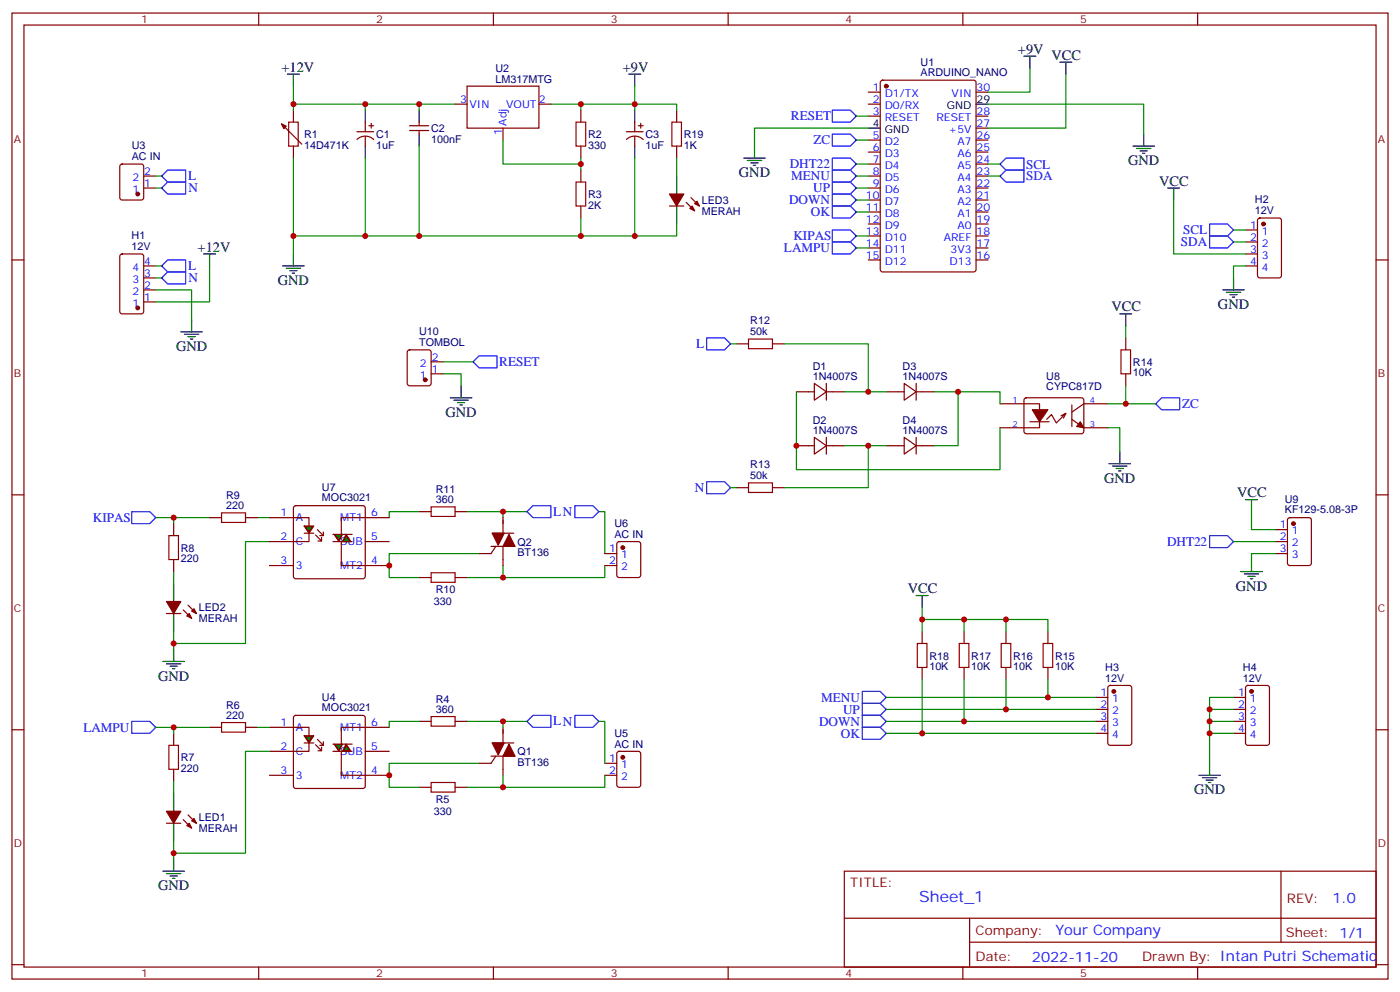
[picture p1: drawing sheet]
<svg xmlns="http://www.w3.org/2000/svg" width="412mm" height="292mm" viewBox="0 0 412 292" stroke-linecap="round" stroke-linejoin="round" font-family="sans-serif">
<g fill="none" stroke="#870000" stroke-width=".35">
<path d="M3.5 3.8h405.4v284.4h-405.4zM7.1 7.4h398.2v277.3h-398.2zM76.2 3.8v3.6M145.3 3.8v3.6M214.5 3.8v3.6M283.6 3.8v3.6M352.8 3.8v3.6M83.6 37.1l5.3 5.3M86.4 32.4v3.5M105.1 38.8h5M107.6 35.9v2.9M108.7 37h1.4"/>
<path d="M109.4 36.3v1.4M120.6 37h5.7M120.6 38.4h5.7M123.5 35.9v1.1M123.5 38.4v1.1M134.1 30.7h3.5M137.6 25.4h21.1v12.3h-21.1zM148.2 37.7v3.5M158.7 30.7h3.6M171.1 32.4v3.5M184.5 38.8h4.9M187 35.9v2.9"/>
<path d="M188 37h1.4M188.7 36.3v1.4M199.3 32.4v3.5M255.8 27.1h3.5M255.8 30.7h3.5M255.8 34.2h3.5M259.5 23.8l.5-.2h26.8l.7 .4v55.3l-.4 .7h-27.1l-.7-.4v-55.3zM287.5 27.1h3.5M287.5 34.2h3.5M287.5 37.7h3.5M35.5 48.5l.5-.2h5.6l.7 .4v9.5l-.4 .6-5.9 .1-.7-.5v-9.4zM42.3 51.8h3.6"/>
<path d="M42.3 55.4h3.6M86.4 43v3.5M105.2 41a3.5 3.5 0 0 1 4.9 .1M107.6 40.2v2.8M171.1 43v3.5M171.1 50.1v3.5M184.5 41a3.5 3.5 0 0 1 5 .1M187 40.2v2.8M199.3 43v3.5M202.1 59.6l2.5 2.5M203.6 58.2l2.4 2.4M255.8 41.2h3.5"/>
<path d="M255.8 44.8h3.5M255.8 48.3h3.5M255.8 51.8h3.5M255.8 55.4h3.5M255.8 58.9h3.5M287.5 41.2h3.5M287.5 44.8h3.5M287.5 48.3h3.5M287.5 51.8h3.5M287.5 55.4h3.5M287.5 58.9h3.5M3.5 76.5h3.6"/>
<path d="M35.5 75l.5-.2h5.6l.7 .4v16.5l-.4 .6-5.9 .1-.7-.5v-16.4zM42.3 78.3h3.6M171.1 60.6v3.6M197.2 60.6h4.2M255.8 76.5h3.5M255.8 62.4h3.5M255.8 65.9h3.5M255.8 69.5h3.5M255.8 73h3.5M287.5 76.5h3.5M287.5 62.4h3.5M287.5 65.9h3.5"/>
<path d="M287.5 69.5h3.5M287.5 73h3.5M366.9 78.3h3.5M366.9 67.7h3.5M366.9 71.2h3.5M366.9 74.8h3.5M370.7 64.4l.4-.2h5.7l.6 .4 .1 16.5-.5 .7h-5.9l-.6-.5-.1-16.4zM405.3 76.5h3.6M42.3 88.9h3.6M42.3 85.3h3.6M42.3 81.8h3.6M331.6 99.4v3.6"/>
<path d="M120.2 103.2l.4-.2h5.7l.6 .4 .1 9.5-.5 .6-5.9 .1-.6-.5-.1-9.4zM127 110h3.5M127 106.5h3.5M217 101.2h3.5M227.5 101.2h3.6M234.6 115.3h5.3M239.9 112.9l3.5 2.4-3.5 2.5zM243.4 115.3h5.3M243.4 112.9v4.9M261.1 115.3h5.2M266.3 112.9l3.6 2.4-3.6 2.5zM269.9 115.3h5.3"/>
<path d="M269.9 112.9v4.9M294.6 118.9h11.6v7h-11.6M301.9 117.3l.4-.2h16.5l.5 .7-.1 9.4-.6 .5-16.5-.1-.5-.6v-9.2zM315.7 119.2v6.4M326.3 118.9h-7l-3.6 2.4M331.6 110v3.6M234.6 131.2h5.3M239.9 128.7l3.5 2.5-3.5 2.5zM243.4 128.7v5M243.4 131.2h5.3M261.1 131.2h5.2M266.3 128.7l3.6 2.5-3.6 2.5z"/>
<path d="M269.9 131.2h5.3M269.9 128.7v5M303.4 124.1h5.6M312.6 122.4l1.4-.7-2.9 2.8-1.4-2.5-1.4 1.4M314 121.7l-.7 1.4M315.7 123.4l3.6 2.5h7M3.5 145.7h3.6M51.2 154.1v3.6M61.7 152.4h3.6M72.3 152.4h3.5M79.4 152.4h11.6v7h-11.6M86.7 149l.4-.2h19.8l.5 .2 .2 .5v20.2l-.2 .4-.5 .3h-19.8l-.5-.3-.2-.4v-20.2z"/>
<path d="M89.6 157h2.8M93 157.5l1.7 1.7h-1M93.5 155.9l1.7 1.8h-1M94.7 158.2v1M95.2 156.6v1.1M98.1 159.4h5.6M98.1 157.3h5.6M100.5 159.4v7.1h14.2M107.6 159.4h7.1M114.7 152.4h-14.2v4.9M123.5 150.6h3.5M134.1 150.6h3.5"/>
<path d="M145 157h6.3M148.2 152.4v4.6M181.9 159.6l.5-.2h5.6l.7 .5v9.4l-.4 .6-5.9 .1-.7-.5v-9.4zM217 143.5h3.5M227.5 143.5h3.6M375.7 159.4h3.5M375.7 155.9h3.5M379.5 152.6l.4-.2h5.7l.6 .4 .1 13-.5 .6-5.9 .1-.6-.5-.1-12.9zM405.3 145.7h3.6M51.2 164.7v3.5M54 179.5l2.4 2.5M55.4 178.1l2.5 2.5"/>
<path d="M79.4 166.5h7M123.5 170h3.5M134.1 170h3.5M144.6 160.8h7.1M146 160.8l-1.4 2.1h-3.5M148.2 160.8v5.7M178.2 162.9h3.5M178.2 166.5h3.5M375.7 162.9h3.5M49 180.6h4.3M271.6 185.9v3.5M271.6 196.5v3.5"/>
<path d="M284 185.9v3.5M284 196.5v3.5M296.3 185.9v3.5M296.3 196.5v3.5M308.7 185.9v3.5M308.7 196.5v3.5M3.5 214.8h3.6M51.2 215.9v3.5M61.7 214.1h3.6M72.3 214.1h3.5M79.4 214.1h11.6v7.1h-11.6M86.7 210.8l.4-.2h19.8l.5 .2 .2 .5v20.1l-.2 .5-.5 .2h-19.8l-.5-.2-.2-.5v-20.1z"/>
<path d="M89.6 218.7h2.8M93 219.2l1.7 1.8h-1M93.5 217.6l1.7 1.8h-1M94.7 219.9v1.1M95.2 218.3v1.1M98.1 219h5.6M114.7 214.1h-14.2v4.9M123.5 212.3h3.5M134.1 212.3h3.5M145 218.7h6.3M148.2 214.1v4.6M322.8 212.3h3.5"/>
<path d="M322.8 205.3h3.5M322.8 208.8h3.5M322.8 215.9h3.5M326.6 202l.4-.2h5.7l.6 .4 .1 16.5-.5 .6-5.9 .1-.6-.5-.1-16.4zM363.4 212.3h3.5M363.4 205.3h3.5M363.4 208.8h3.5M363.4 215.9h3.5M367.1 202l.5-.2h5.6l.7 .4v16.5l-.4 .6-5.9 .1-.7-.5v-16.4zM405.3 214.8h3.6M51.2 226.4v3.6M55.4 239.9l2.5 2.4"/>
<path d="M79.4 228.2h7M98.1 221.2h5.6M100.5 221.2v7h14.2M107.6 221.2h7.1M123.5 231.7h3.5M134.1 231.7h3.5M144.6 222.6h7.1M146 222.6l-1.4 2.1h-3.5M148.2 222.6v5.6M178.2 224.7h3.5M178.2 228.2h3.5M181.9 221.4l.5-.2h5.6l.7 .4v9.4l-.4 .7h-5.9l-.7-.4v-9.4z"/>
<path d="M49 242.3h4.3M54 241.3l2.4 2.4M248.7 256.4h156.6v28.3h-156.6zM377.3 256.5v20.8M248.7 270.3h156.5M285.6 277.3h119.6M285.6 270.3v14.1M3.5 284h3.6M76.2 284.7v3.5M145.3 284.7v3.5M214.5 284.7v3.5M283.6 284.7v3.5"/>
<path d="M352.8 284.7v3.5M405.3 284h3.6"/>
</g>
<g fill="#870000" stroke="#870000" stroke-width=".35">
<path d="M82.9 36.4l1.4 .7-.7 .8z"/>
<path d="M149.9 219l1.8 3.6h-3.5z"/>
<path d="M145 218.7h3.5l-1.7 3.5z"/>
<path d="M149.9 157.3l1.8 3.5h-3.5z"/>
<path d="M145 157h3.5l-1.7 3.5z"/>
<path d="M318.2 124.1l1.1 1.8-2.2-.3z"/>
<path d="M304.1 120.6h4.6l-2.5 3.5z"/>
<path d="M49 177.1h4.3l-2.1 3.5z"/>
<path d="M55.7 180.6l.7 1.4-1.4-.7z"/>
<path d="M56.4 179.9l.7-.7 .8 1.4z"/>
<path d="M49 238.8h4.3l-2.1 3.5z"/>
<path d="M55 243l.7-.7 .7 1.4z"/>
<path d="M56.4 241.6l.7-.7 .8 1.4z"/>
<path d="M197.2 57.1h4.2l-2.1 3.5z"/>
<path d="M203.2 61.3l.7-.7 .7 1.5z"/>
<path d="M204.6 59.9l.7-.7 .7 1.4z"/>
<circle cx="261.1" cy="25.4" r=".53"/>
<circle cx="40.6" cy="57.1" r=".53"/>
<circle cx="40.6" cy="90.6" r=".53"/>
<circle cx="183.4" cy="222.9" r=".53"/>
<circle cx="183.4" cy="161.2" r=".53"/>
<circle cx="372.2" cy="65.9" r=".53"/>
<circle cx="381" cy="154.1" r=".53"/>
<circle cx="328.1" cy="203.5" r=".53"/>
<circle cx="368.7" cy="203.5" r=".53"/>
<circle cx="125.2" cy="111.8" r=".53"/>
</g>
<g fill="none" stroke="#000" stroke-width=".35">
<path d="M301.6 16.5h3.6M303.4 16.5v3.6M312.2 18.3h3.5M314 18.3v3.5M84.7 21.8h3.5M86.4 21.8v3.6M107.6 32.4v3.5M123.5 32.4v3.5M123.5 39.5v3.5M185.2 21.8h3.5M187 21.8v3.6M187 32.4v3.5"/>
<path d="M255.8 37.7h3.5M287.5 30.7h3.5M336.9 39.5v3.5M107.6 43v3.5M187 43v3.5M199.3 51.8v5.3M219.1 46.5h6.3M220.1 47.2h4.3M221.2 47.9h2.1M221.9 48.6h.7M222.2 43v3.5M333.7 43h6.4"/>
<path d="M334.8 43.7h4.2M335.8 44.4h2.2M336.5 45.1h.8M344 55.4h3.5M345.7 55.4v3.5M60 74.8h3.5M61.7 74.8v3.5M83.3 78.3h6.3M84.3 79h4.2M85.4 79.7h2.1M86.4 74.8v3.5M199.3 60.6v5.3"/>
<path d="M53.3 97.7h6.3M54.3 98.4h4.3M55.4 99.1h2.1M56.1 99.8h.7M56.4 94.2v3.5M86.1 80.4h.7M329.8 92.4h3.6M331.6 92.4v3.5M360.2 85.3h6.3M361.2 86h4.3M362.3 86.7h2.1M363 87.5h.7"/>
<path d="M363.4 81.8v3.5M132.6 117.1h6.4M133.7 117.8h4.2M134.8 118.5h2.1M135.5 119.2h.7M135.8 113.6v3.5M326.7 136.5h6.3M327.7 137.2h4.3M328.8 137.9h2.1M329.5 138.6h.7M329.8 133v3.5M366.9 147.1h3.5"/>
<path d="M368.7 147.1v3.5M51.2 171.8v5.3M269.9 175.3h3.5M271.6 175.3v3.5M365.5 168.2h6.3M366.5 168.9h4.3M367.6 169.7h2.1M368.3 170.4h.7M368.7 164.7v3.5M48 194.7h6.3M49 195.4h4.3M50.1 196.1h2.1"/>
<path d="M50.8 196.8h.7M51.2 180.6v5.3M51.2 191.2v3.5M51.2 233.5v5.3M353.1 228.2h6.4M354.2 228.9h4.2M355.2 229.6h2.2M356 230.3h.7M356.3 224.7v3.5M48 256.4h6.3M49 257.1h4.3M50.1 257.8h2.1"/>
<path d="M50.8 258.6h.7M51.2 242.3v5.3M51.2 252.9v3.5"/>
</g>
<g fill="none" stroke="#a10000" stroke-width=".35">
<path d="M85 35.9h2.8v7.1h-2.8zM169.7 35.9h2.8v7.1h-2.8zM197.9 35.9h2.8v7.1h-2.8zM169.7 53.6h2.8v7h-2.8zM220.5 99.8h7v2.8h-7zM330.2 103h2.8v7h-2.8zM49.7 157.7h2.9v7h-2.9zM65.3 151h7v2.8h-7zM127 149.2h7.1v2.8h-7.1zM220.5 142.1h7v2.9h-7zM127 168.6h7.1v2.8h-7.1zM270.2 189.4h2.8v7.1h-2.8z"/>
<path d="M282.6 189.4h2.8v7.1h-2.8zM294.9 189.4h2.8v7.1h-2.8zM307.3 189.4h2.8v7.1h-2.8zM49.7 219.4h2.9v7h-2.9zM65.3 212.7h7v2.8h-7zM127 210.9h7.1v2.8h-7.1zM127 230.3h7.1v2.9h-7.1z"/>
</g>
<g fill="none" stroke="#00f" stroke-width=".35">
<path d="M245.2 39.5h5.3l1.7 1.7-1.7 1.8h-5.3zM245.2 32.4h5.3l1.7 1.8-1.7 1.7h-5.3zM47.6 51.8l1.8-1.7h5.3v3.5h-5.3zM47.6 55.4l1.8-1.8h5.3v3.5h-5.3zM245.2 46.5h5.3l1.7 1.8-1.7 1.8h-5.3zM245.2 50.1h5.3l1.7 1.7-1.7 1.8h-5.3zM245.2 53.6h5.3l1.7 1.8-1.7 1.7h-5.3zM245.2 57.1h5.3l1.7 1.8-1.7 1.7h-5.3zM294.6 51.8l1.7-1.7h5.3v3.5h-5.3zM294.6 48.3l1.7-1.8h5.3v3.6h-5.3zM47.6 78.3l1.8-1.8h5.3v3.5h-5.3zM245.2 67.7h5.3l1.7 1.8-1.7 1.7h-5.3z"/>
<path d="M245.2 71.2h5.3l1.7 1.8-1.7 1.8h-5.3zM245.2 60.6h5.3l1.7 1.8-1.7 1.8h-5.3zM356.3 69.5h5.3l1.8 1.7-1.8 1.8h-5.3zM356.3 65.9h5.3l1.8 1.8-1.8 1.8h-5.3zM49.4 80h5.3v3.6h-5.3l-1.8-1.8zM208.1 99.4h5.3l1.8 1.8-1.8 1.8h-5.3zM139.3 106.5l1.8-1.8h5.3v3.6h-5.3zM340.4 118.9l1.8-1.8h5.3v3.5h-5.3zM38.8 150.6h5.3l1.8 1.8-1.8 1.7h-5.3zM155.2 150.6l1.8-1.8h5.3v3.6h-5.3zM169.3 148.8h5.3l1.8 1.8-1.8 1.8h-5.3zM208.1 141.8h5.3l1.8 1.7-1.8 1.8h-5.3z"/>
<path d="M356.3 157.7h5.3l1.8 1.7-1.8 1.8h-5.3zM38.8 212.3h5.3l1.8 1.8-1.8 1.8h-5.3zM155.2 212.3l1.8-1.7h5.3v3.5h-5.3zM169.3 210.6h5.3l1.8 1.7-1.8 1.8h-5.3zM254 203.5h5.3l1.8 1.8-1.8 1.7h-5.3zM254 207h5.3l1.8 1.8-1.8 1.8h-5.3zM254 210.6h5.3l1.8 1.7-1.8 1.8h-5.3zM254 214.1h5.3l1.8 1.8-1.8 1.7h-5.3z"/>
</g>
<g fill="none" stroke="#008700" stroke-width=".35">
<path d="M86.4 25.4v7M86.4 30.7h47.7M107.6 30.7v1.7M123.5 30.7v1.7M162.3 30.7h24.7v1.7M171.1 30.7v1.7M187 25.4v5.3h12.3v1.7M252.2 34.2h3.6M255.8 37.7h-33.6v5.3M291 30.7h45.9v8.8M303.4 20.1v7h-12.4M314 21.8v15.9h-23"/>
<path d="M45.9 51.8h1.7M45.9 55.4h1.7M86.4 46.5v28.3M107.6 46.5v23M123.5 43v26.5M148.2 41.2v7.1h22.9M171.1 46.5v3.6M187 46.5v23h-100.6M199.3 46.5v5.3M252.2 51.8h3.6M252.2 55.4h3.6M252.2 41.2h3.6"/>
<path d="M252.2 48.3h3.6M252.2 58.9h3.6M291 51.8h3.6M291 48.3h3.6M345.7 58.9v15.9h21.2M45.9 78.3h1.7M61.7 78.3v10.6h-15.8M171.1 64.2v5.3M199.3 65.9v3.6h-12.3M252.2 69.5h3.6M252.2 73h3.6M252.2 62.4h3.6"/>
<path d="M363.4 67.7h3.5M363.4 71.2h3.5M366.9 78.3h-3.5v3.5M45.9 85.3h10.5v8.9M45.9 81.8h1.7M331.6 95.9v3.5M130.5 110h5.3v3.6M130.5 106.5h8.8M215.2 101.2h1.8M231.1 101.2h24.7v14.1M234.6 115.3v23h60v-12.4M248.7 115.3h12.4"/>
<path d="M275.2 115.3h7v15.9h-7M282.2 115.3h12.4v3.6M331.6 113.6v5.3h-5.3M331.6 118.9h8.8M248.7 131.2h12.4M255.8 131.2v12.3h-24.7M326.3 125.9h3.5v7.1M45.9 152.4h5.3M61.7 152.4h-10.5v1.7M75.8 152.4h3.6M79.4 159.4h-7.1v30h-21.1M123.5 150.6h-8.8v1.8"/>
<path d="M137.6 150.6h10.6v1.8M148.2 150.6h7M176.4 150.6h1.8v12.3M215.2 143.5h1.8M363.4 159.4h12.3M368.7 150.6v5.3h7M51.2 168.2v3.6M141.1 162.9h-26.4v7.1h8.8M148.2 166.5v3.5h-10.6M178.2 166.5v3.5h-30M271.6 178.8v7.1M375.7 162.9h-7v1.8"/>
<path d="M51.2 185.9v5.3M271.6 182.4h37.1v3.5M271.6 200v15.9M284 182.4v3.5M284 200v12.3M296.3 182.4v3.5M296.3 200v8.8M308.7 200v5.3M45.9 214.1h5.3M61.7 214.1h-10.5v1.8M75.8 214.1h3.6M123.5 212.3h-8.8v1.8"/>
<path d="M137.6 212.3h10.6v1.8M148.2 212.3h7M176.4 212.3h1.8v12.4M261.1 212.3h61.7M261.1 205.3h61.7M261.1 208.8h61.7M261.1 215.9h61.7M356.3 212.3h7.1M356.3 208.8h7.1M356.3 215.9h7.1M363.4 205.3h-7.1v19.4M51.2 230v3.5"/>
<path d="M79.4 221.2h-7.1v29.9h-21.1M141.1 224.7h-26.4v7h8.8M148.2 228.2v3.5h-10.6M178.2 228.2v3.5h-30M51.2 247.6v5.3"/>
</g>
<path d="M89.6 154.8h2.8l-1.4 2.2zM98.4 157.3h2.5l-1.1 2.1zM102 157.3l1.4 2.1h-2.5zM89.6 216.6h2.8l-1.4 2.1zM98.4 219h2.5l-1.1 2.2zM102 219l1.4 2.2h-2.5z" fill="#000" stroke="#870000" stroke-width=".35"/>
<g fill="#c00">
<circle cx="86.4" cy="30.7" r=".88"/>
<circle cx="107.6" cy="30.7" r=".88"/>
<circle cx="123.5" cy="30.7" r=".88"/>
<circle cx="171.1" cy="48.3" r=".88"/>
<circle cx="171.1" cy="30.7" r=".88"/>
<circle cx="86.4" cy="69.5" r=".88"/>
<circle cx="171.1" cy="69.5" r=".88"/>
<circle cx="187" cy="30.7" r=".88"/>
<circle cx="123.5" cy="69.5" r=".88"/>
<circle cx="107.6" cy="69.5" r=".88"/>
<circle cx="114.7" cy="228.2" r=".88"/>
<circle cx="148.2" cy="212.3" r=".88"/>
<circle cx="148.2" cy="231.7" r=".88"/>
<circle cx="51.2" cy="251.1" r=".88"/>
<circle cx="51.2" cy="214.1" r=".88"/>
<circle cx="51.2" cy="152.4" r=".88"/>
<circle cx="51.2" cy="189.4" r=".88"/>
<circle cx="148.2" cy="170" r=".88"/>
<circle cx="148.2" cy="150.6" r=".88"/>
<circle cx="114.7" cy="166.5" r=".88"/>
<circle cx="255.8" cy="131.2" r=".88"/>
<circle cx="255.8" cy="115.3" r=".88"/>
<circle cx="282.2" cy="115.3" r=".88"/>
<circle cx="234.6" cy="131.2" r=".88"/>
<circle cx="331.6" cy="118.9" r=".88"/>
<circle cx="271.6" cy="215.9" r=".88"/>
<circle cx="284" cy="212.3" r=".88"/>
<circle cx="296.3" cy="208.8" r=".88"/>
<circle cx="308.7" cy="205.3" r=".88"/>
<circle cx="271.6" cy="182.4" r=".88"/>
<circle cx="284" cy="182.4" r=".88"/>
<circle cx="296.3" cy="182.4" r=".88"/>
<circle cx="356.3" cy="208.8" r=".88"/>
<circle cx="356.3" cy="212.3" r=".88"/>
<circle cx="356.3" cy="215.9" r=".88"/>
<circle cx="187" cy="69.5" r=".88"/>
</g>
<text font-size="4.6" fill="#00f" x="270.8" y="265.5">Sheet_1</text>
<g font-size="4.2">
<text x="299.9" y="15.8">+9V</text>
<text x="309.7" y="17.6">VCC</text>
<text x="82.9" y="21.1">+12V</text>
<text x="183.4" y="21.1">+9V</text>
<text x="217.7" y="52.2">GND</text>
<text x="332.3" y="48.6">GND</text>
<text x="341.5" y="54.6">VCC</text>
<text x="58.2" y="74">+12V</text>
<text x="81.8" y="83.9">GND</text>
<text x="327.4" y="91.7">VCC</text>
<text x="358.8" y="91">GND</text>
<text x="51.9" y="103.3">GND</text>
<text x="131.2" y="122.7">GND</text>
<text x="325.3" y="142.1">GND</text>
<text x="364.4" y="146.4">VCC</text>
<text x="364.1" y="173.9">GND</text>
<text x="267.4" y="174.6">VCC</text>
<text x="46.6" y="200.3">GND</text>
<text x="351.7" y="233.9">GND</text>
<text x="46.6" y="262.1">GND</text>
</g>
<g font-size="4.2" fill="#00f">
<text x="392.5" y="265.7">1.0</text>
<text x="310.9" y="275.3">Your Company</text>
<text x="304" y="283.1">2022-11-20</text>
</g>
<g font-size="3.9" fill="#00f">
<text x="233" y="35.4">RESET</text>
<text x="239.7" y="42.5">ZC</text>
<text x="55.4" y="53.1">L</text>
<text x="232.6" y="49.6">DHT22</text>
<text x="233.1" y="53.1">MENU</text>
<text x="302.3" y="49.6">SCL</text>
<text x="302.3" y="53">SDA</text>
<text x="55.5" y="56.6">N</text>
<text x="239.5" y="56.6">UP</text>
<text x="232.4" y="60.1">DOWN</text>
<text x="238.9" y="63.6">OK</text>
<text x="233.7" y="70.7">KIPAS</text>
<text x="348.5" y="69">SCL</text>
<text x="230.9" y="74.2">LAMPU</text>
<text x="347.9" y="72.5">SDA</text>
<text x="55.4" y="79.5">L</text>
<text x="55.5" y="83.1">N</text>
<text x="147.1" y="107.8">RESET</text>
<text x="205.1" y="102.5">L</text>
<text x="348.2" y="120.1">ZC</text>
<text x="204.6" y="144.8">N</text>
<text x="27.4" y="153.6">KIPAS</text>
<text x="163" y="151.8">LN</text>
<text x="343.8" y="160.7">DHT22</text>
<text x="241.9" y="206.5">MENU</text>
<text x="24.6" y="215.3">LAMPU</text>
<text x="163" y="213.5">LN</text>
<text x="241.3" y="213.6">DOWN</text>
<text x="248.4" y="210.1">UP</text>
<text x="247.7" y="217.1">OK</text>
</g>
<g font-size="3.9" fill="#800">
<text x="250.5" y="261">TITLE:</text>
<text x="379.1" y="265.7">REV:</text>
<text x="287.4" y="275.2">Company:</text>
<text x="378.7" y="275.8">Sheet: 1/1</text>
<text x="287.4" y="282.9">Date:</text>
<text x="336.4" y="283">Drawn By: Intan Putri Schematic</text>
</g>
<g font-size="3.2" fill="#800">
<text x="41.6" y="6.8">1</text>
<text x="110.8" y="6.8">2</text>
<text x="179.9" y="6.8">3</text>
<text x="249.1" y="6.8">4</text>
<text x="318.2" y="6.8">5</text>
<text x="4.1" y="41.9">A</text>
<text x="405.9" y="41.9">A</text>
<text x="4.1" y="111.1">B</text>
<text x="405.9" y="111.1">B</text>
<text x="4.1" y="180.2">C</text>
<text x="405.9" y="180.2">C</text>
<text x="4.1" y="249.4">D</text>
<text x="405.9" y="249.4">D</text>
<text x="41.6" y="287.7">1</text>
<text x="110.8" y="287.7">2</text>
<text x="179.9" y="287.7">3</text>
<text x="249.1" y="287.7">4</text>
<text x="318.2" y="287.7">5</text>
</g>
<g font-size="3.2" fill="#000080">
<text x="145.9" y="21.3">U2</text>
<text x="271.2" y="22.5">ARDUINO_NANO</text>
<text x="271.2" y="19.4">U1</text>
<text x="145.9" y="24.3">LM317MTG</text>
<text x="89.6" y="40.7">R1</text>
<text x="110.8" y="40.7">C1</text>
<text x="127" y="38.8">C2</text>
<text x="173.2" y="40.6">R2</text>
<text x="190.2" y="40.7">C3</text>
<text x="201.4" y="40.6">R19</text>
<text x="38.8" y="47.2">AC IN</text>
<text x="38.8" y="44">U3</text>
<text x="89.6" y="43.8">14D471K</text>
<text x="110.8" y="43.8">1uF</text>
<text x="127" y="42">100nF</text>
<text x="173.2" y="43.8">330</text>
<text x="190.2" y="43.8">1uF</text>
<text x="201.4" y="43.8">1K</text>
<text x="173.2" y="58.2">R3</text>
<text x="206.7" y="60">LED3</text>
<text x="369.7" y="59.9">H2</text>
<text x="173.2" y="61.4">2K</text>
<text x="206.7" y="63.2">MERAH</text>
<text x="369.7" y="63.1">12V</text>
<text x="38.8" y="70.4">H1</text>
<text x="38.8" y="73.7">12V</text>
<text x="221" y="95.5">R12</text>
<text x="123.5" y="101.9">TOMBOL</text>
<text x="123.5" y="98.7">U10</text>
<text x="221" y="98.7">50k</text>
<text x="333.7" y="107.8">R14</text>
<text x="239.4" y="111.8">1N4007S</text>
<text x="239.4" y="108.8">D1</text>
<text x="265.9" y="111.8">1N4007S</text>
<text x="265.9" y="108.8">D3</text>
<text x="308.2" y="111.8">U8</text>
<text x="333.7" y="110.8">10K</text>
<text x="308.2" y="114.8">CYPC817D</text>
<text x="239.4" y="124.7">D2</text>
<text x="265.9" y="124.7">D4</text>
<text x="239.4" y="127.7">1N4007S</text>
<text x="265.9" y="127.7">1N4007S</text>
<text x="221" y="137.8">R13</text>
<text x="221" y="141.1">50k</text>
<text x="66.6" y="149.9">220</text>
<text x="66.6" y="146.9">R9</text>
<text x="94.8" y="147.6">MOC3021</text>
<text x="94.8" y="144.6">U7</text>
<text x="128.4" y="148.1">360</text>
<text x="128.4" y="145.1">R11</text>
<text x="378.5" y="148.1">U9</text>
<text x="181" y="155.1">U6</text>
<text x="378.5" y="151.1">KF129-5.08-3P</text>
<text x="152.4" y="160.6">Q2</text>
<text x="181" y="158.4">AC IN</text>
<text x="53.3" y="165.5">220</text>
<text x="53.3" y="162.3">R8</text>
<text x="152.4" y="163.8">BT136</text>
<text x="58.6" y="179.9">LED2</text>
<text x="127.8" y="178.2">330</text>
<text x="128.4" y="174.7">R10</text>
<text x="58.6" y="183.2">MERAH</text>
<text x="273.8" y="197.2">10K</text>
<text x="273.8" y="194.2">R18</text>
<text x="286.1" y="197.2">10K</text>
<text x="286.1" y="194.2">R17</text>
<text x="298.4" y="197.2">10K</text>
<text x="298.4" y="194.2">R16</text>
<text x="310.8" y="197.2">10K</text>
<text x="310.8" y="194.2">R15</text>
<text x="325.6" y="197.4">H3</text>
<text x="366.1" y="197.4">H4</text>
<text x="325.6" y="200.7">12V</text>
<text x="366.1" y="200.7">12V</text>
<text x="66.6" y="208.6">R6</text>
<text x="94.8" y="209.3">MOC3021</text>
<text x="94.8" y="206.3">U4</text>
<text x="128.4" y="209.9">360</text>
<text x="128.4" y="206.8">R4</text>
<text x="66.6" y="211.6">220</text>
<text x="181" y="220.1">AC IN</text>
<text x="181" y="216.8">U5</text>
<text x="53.3" y="227.3">220</text>
<text x="53.3" y="224.1">R7</text>
<text x="152.4" y="225.5">BT136</text>
<text x="152.4" y="222.3">Q1</text>
<text x="127.8" y="240">330</text>
<text x="128.4" y="236.4">R5</text>
<text x="58.6" y="244.9">MERAH</text>
<text x="58.6" y="241.6">LED1</text>
</g>
<g font-size="3.2" fill="#00f">
<text x="257.1" y="26.8">1</text>
<text x="260.6" y="28.5">D1/TX</text>
<text x="280.3" y="28.5">VIN</text>
<text x="287.7" y="26.8">30</text>
<text x="135.6" y="30.3">3</text>
<text x="138.3" y="31.7">VIN</text>
<text x="149.1" y="31.7">VOUT</text>
<text x="158.7" y="30.3">2</text>
<text x="257.1" y="30.3">2</text>
<text x="257.1" y="33.8">3</text>
<text x="260.6" y="32.1">D0/RX</text>
<text x="260.6" y="35.6">RESET</text>
<text x="275.9" y="35.6">RESET</text>
<text x="287.7" y="33.8">28</text>
<text x="147.8" y="39.7" transform="rotate(-90 147.8 39.7)">1</text>
<text x="149.2" y="37" transform="rotate(-90 149.2 37)">Adj</text>
<text x="257.1" y="40.9">5</text>
<text x="279.4" y="39.1">+5V</text>
<text x="287.7" y="40.9">26</text>
<text x="287.7" y="37.4">27</text>
<text x="257.1" y="44.4">6</text>
<text x="257.1" y="47.9">7</text>
<text x="260.6" y="42.7">D2</text>
<text x="260.6" y="46.2">D3</text>
<text x="282" y="46.2">A6</text>
<text x="282" y="42.7">A7</text>
<text x="287.7" y="47.9">24</text>
<text x="287.7" y="44.4">25</text>
<text x="39" y="53.2">2</text>
<text x="42.5" y="51.5">2</text>
<text x="257.1" y="51.5">8</text>
<text x="260.6" y="49.7">D4</text>
<text x="260.6" y="53.2">D5</text>
<text x="282" y="53.2">A4</text>
<text x="282" y="49.7">A5</text>
<text x="287.7" y="51.5">23</text>
<text x="39" y="56.8">1</text>
<text x="42.5" y="55">1</text>
<text x="255.1" y="58.5">10</text>
<text x="257.1" y="55">9</text>
<text x="260.6" y="56.8">D6</text>
<text x="282" y="56.8">A3</text>
<text x="287.7" y="58.5">21</text>
<text x="287.7" y="55">22</text>
<text x="255.1" y="62.1">11</text>
<text x="255.1" y="65.6">12</text>
<text x="260.6" y="60.3">D7</text>
<text x="260.6" y="63.8">D8</text>
<text x="282" y="63.8">A1</text>
<text x="282" y="60.3">A2</text>
<text x="287.7" y="65.6">19</text>
<text x="287.7" y="62.1">20</text>
<text x="255.1" y="69.1">13</text>
<text x="260.6" y="67.3">D9</text>
<text x="260.6" y="70.9">D10</text>
<text x="278" y="70.9">AREF</text>
<text x="282" y="67.3">A0</text>
<text x="287.7" y="69.1">18</text>
<text x="368.2" y="67.3">1</text>
<text x="368.2" y="70.9">2</text>
<text x="371.7" y="69.1">1</text>
<text x="42.5" y="77.9">4</text>
<text x="255.1" y="72.6">14</text>
<text x="255.1" y="76.2">15</text>
<text x="260.6" y="74.4">D11</text>
<text x="260.6" y="77.9">D12</text>
<text x="279.7" y="77.9">D13</text>
<text x="280" y="74.4">3V3</text>
<text x="287.7" y="76.2">16</text>
<text x="287.7" y="72.6">17</text>
<text x="368.2" y="74.4">3</text>
<text x="368.2" y="77.9">4</text>
<text x="371.7" y="72.6">2</text>
<text x="371.7" y="76.2">3</text>
<text x="39" y="83.2">3</text>
<text x="39" y="79.7">4</text>
<text x="42.5" y="81.5">3</text>
<text x="371.7" y="79.7">4</text>
<text x="39" y="86.7">2</text>
<text x="42.5" y="88.5">1</text>
<text x="42.5" y="85">2</text>
<text x="39" y="90.3">1</text>
<text x="123.7" y="107.9">2</text>
<text x="127.2" y="106.2">2</text>
<text x="123.7" y="111.4">1</text>
<text x="127.2" y="109.7">1</text>
<text x="82.6" y="152">1</text>
<text x="87.1" y="153.4">A</text>
<text x="100.2" y="153.4">MT1</text>
<text x="109.4" y="152">6</text>
<text x="377" y="155.5">1</text>
<text x="82.6" y="159.1">2</text>
<text x="87.1" y="160.5">C</text>
<text x="100.2" y="160.5">SUB</text>
<text x="109.4" y="159.1">5</text>
<text x="377" y="159.1">2</text>
<text x="380.5" y="157.3">1</text>
<text x="380.5" y="160.8">2</text>
<text x="82.6" y="166.1">3</text>
<text x="87.1" y="167.5">3</text>
<text x="100.2" y="167.5">MT2</text>
<text x="109.4" y="166.1">4</text>
<text x="179.5" y="162.6">1</text>
<text x="179.5" y="166.1">2</text>
<text x="183" y="164.4">1</text>
<text x="183" y="167.9">2</text>
<text x="377" y="162.6">3</text>
<text x="380.5" y="164.4">3</text>
<text x="324.1" y="204.9">1</text>
<text x="324.1" y="208.5">2</text>
<text x="327.6" y="206.7">1</text>
<text x="364.7" y="204.9">1</text>
<text x="364.7" y="208.5">2</text>
<text x="368.2" y="206.7">1</text>
<text x="82.6" y="213.7">1</text>
<text x="87.1" y="215.2">A</text>
<text x="100.2" y="215.2">MT1</text>
<text x="109.4" y="213.7">6</text>
<text x="324.1" y="212">3</text>
<text x="324.1" y="215.5">4</text>
<text x="327.6" y="210.2">2</text>
<text x="327.6" y="213.7">3</text>
<text x="364.7" y="212">3</text>
<text x="364.7" y="215.5">4</text>
<text x="368.2" y="210.2">2</text>
<text x="368.2" y="213.7">3</text>
<text x="82.6" y="220.8">2</text>
<text x="109.4" y="220.8">5</text>
<text x="327.6" y="217.3">4</text>
<text x="368.2" y="217.3">4</text>
<text x="82.6" y="227.9">3</text>
<text x="87.1" y="222.2">C</text>
<text x="100.2" y="222.2">SUB</text>
<text x="109.4" y="227.9">4</text>
<text x="179.5" y="224.3">1</text>
<text x="179.5" y="227.9">2</text>
<text x="183" y="226.1">1</text>
<text x="87.1" y="229.3">3</text>
<text x="100.2" y="229.3">MT2</text>
<text x="183" y="229.6">2</text>
</g>
<g font-size="3.2">
<text x="278.9" y="32.1">GND</text>
<text x="287.7" y="30.3">29</text>
<text x="257.1" y="37.4">4</text>
<text x="260.6" y="39.1">GND</text>
</g>
<g font-size="2.5" fill="#00f">
<text x="298.3" y="118.5">1</text>
<text x="321" y="118.5">4</text>
<text x="298.3" y="125.6">2</text>
<text x="321" y="125.6">3</text>
</g>
</svg>
